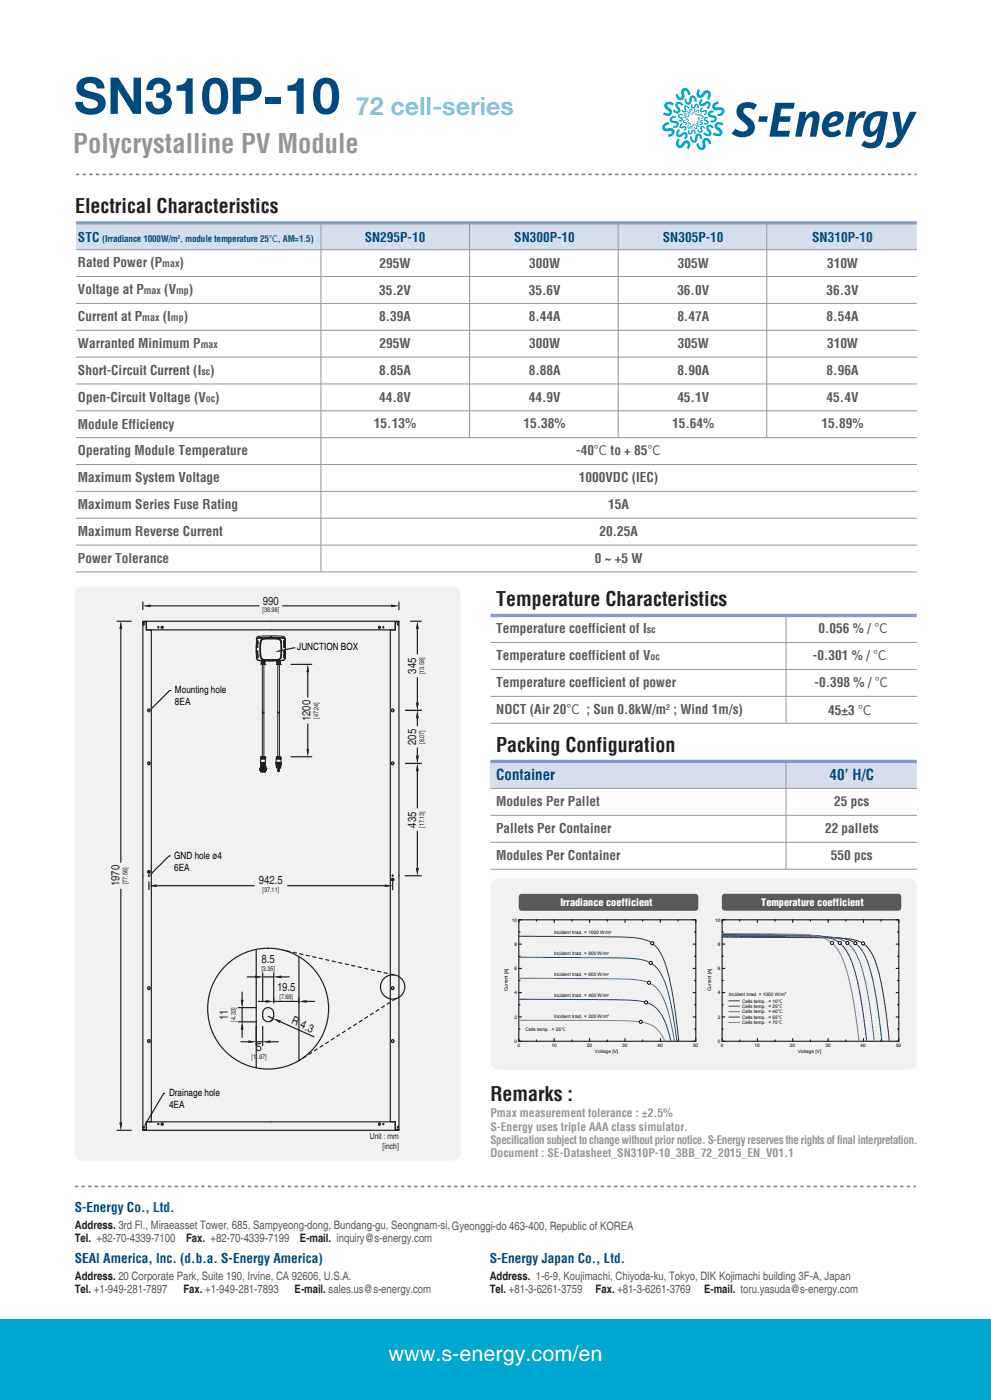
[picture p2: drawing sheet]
<svg xmlns="http://www.w3.org/2000/svg" width="210mm" height="297mm" viewBox="0 0 210 297" stroke-linecap="round" stroke-linejoin="round" font-family="sans-serif">
<path d="M0 280h210.1v17.1h-210.1z" fill="#00a8cf"/>
<path d="M104 161.6h90.4v5.7h-90.4z" fill="#d7deeb"/>
<path d="M104 130.6h90.4M104 161.6h90.4" fill="none" stroke="#829ec2" stroke-width=".71" stroke-linecap="butt"/>
<path d="M16.1 47.3h178.3v5.7h-178.3z" fill="#d7deeb"/>
<g fill="none" stroke="#939598" stroke-width=".21">
<path d="M16.1 53h178.3M16.1 58.7h178.3M68 47.3v74.1M99.6 47.3v45.6M131.1 47.3v45.6M162.6 47.3v45.6M16.1 75.8h178.3M16.1 70.1h178.3M16.1 64.4h178.3M16.1 98.6h178.3M16.1 92.9h178.3M16.1 87.2h178.3"/>
<path d="M16.1 81.5h178.3M16.1 115.7h178.3M16.1 110h178.3M16.1 104.3h178.3M16.1 121.4h178.3"/>
</g>
<path d="M16.1 47.3h178.3" fill="none" stroke="#829ec2" stroke-width=".71" stroke-linecap="butt"/>
<path d="M16.1 37h178.3" fill="none" stroke="#808285" stroke-width=".35" stroke-dasharray=".7 .7" stroke-linecap="butt"/>
<g fill="#004a80">
<path d="M156.8 22.2a3.3 3.3 0 0 1 3.7 .1l-.7 1-.5-.3a.98 .98 0 0 0-1.1-.1 .98 .98 0 0 0-.5 1l.9 .9a2.24 2.24 0 0 1 1.4 2 2.24 2.24 0 0 1-1.3 2.1 3.7 3.7 0 0 1-3.6-.6l.8-1 .3 .2a1.71 1.71 0 0 0 2.3-.1 1.03 1.03 0 0 0-.6-1.3l-.5-.3a2.24 2.24 0 0 1-.6-3.6z"/>
<path d="M164.4 21.8h4.1l-.2 1.3h-2.6l-.3 1.6h2.3l-.3 1.2h-2.2l-.4 1.8h2.7l-.2 1.3h-4.2z"/>
<path d="M169.5 23.7h1.4l-.2 1.2a2.02 2.02 0 0 1 2.6-1.1 2.03 2.03 0 0 1 .4 1.8l-.6 3.4h-1.4l.6-3.5-.2-.6a1.07 1.07 0 0 0-1.3 1l-.8 3.1h-1.4z"/>
<path d="M180.2 23.7h1.3l-.2 1.4a1.98 1.98 0 0 1 2.3-1.4l-.5 1.4-.2-.1a1.3 1.3 0 0 0-1.4 .9l-.6 1.6-.3 1.5h-1.4z"/>
<path d="M189.2 23.7h1.5l.5 3.8 1.7-3.8h1.5l-3 5.8a2.78 2.78 0 0 1-3.7 1.7l.5-1.1a1.53 1.53 0 0 0 2.1-1.1z"/>
<path d="M161 24.7h1.8l-.2 1.2h-1.8z"/>
<path d="M176.3 25l-.6 1.1a1.79 1.79 0 0 0 1.8-1v-.2a.78 .78 0 0 0-1.2 .1zM175.1 24.6a2.55 2.55 0 0 1 3.5-.5 1.61 1.61 0 0 1-.9 2.4l-2 .5a.95 .95 0 0 0 .5 1 .95 .95 0 0 0 1-.2l.6-.4 .6 1a2.87 2.87 0 0 1-3.6 .1 3.2 3.2 0 0 1 .3-3.9z"/>
<path d="M185.3 24.9a2.54 2.54 0 0 0-.6 3 .98 .98 0 0 0 1.2-.7l.5-1.3 .3-1.2-.6-.1zM183.9 24.6a4.3 4.3 0 0 1 4.4-.8l-1 5.1a2.74 2.74 0 0 1-4.1 2.3l-.6-.3 .6-1.1a1.56 1.56 0 0 0 1.8 .5 1.56 1.56 0 0 0 1-1.6l.2-.9a1.79 1.79 0 0 1-2.8 .8 3.5 3.5 0 0 1 .5-4z"/>
</g>
<g fill="#00a8cf">
<path d="M151.2 22.1l.6-.5h.5v.5l-.5 .1-.2 .3 .2 .3h.2a.99 .99 0 0 1 1.5 .4 .99 .99 0 0 1-.7 1.4l-.6 .1-.1-.5 .7-.2 .2-.4-.2-.3-.3 .1a.94 .94 0 0 1-1.2-.1 .94 .94 0 0 1-.1-1.2z"/>
<path d="M148.1 18.9l.4 .3-.2 .3a.42 .42 0 0 0 .1 .7l.4-.2a.96 .96 0 0 1 1.1-.8 .96 .96 0 0 1 .8 1.2l-.5 .8-.4-.3 .4-.6-.1-.5h-.4l-.2 .2a.95 .95 0 0 1-1.3 .7 .95 .95 0 0 1-.4-1.4z"/>
<path d="M143.2 20h.5l.1 .3a.42 .42 0 0 0 .6 .4l.1-.4a.96 .96 0 0 1 .2-1.4 .96 .96 0 0 1 1.4 .3l.3 .9h-.5l-.2-.6-.4-.3-.3 .3v.3a.95 .95 0 0 1-.4 1.4 .95 .95 0 0 1-1.3-.7z"/>
<path d="M141 21.9a1.34 1.34 0 0 1 1.9 .2l-.3 .3-.6-.3-.5 .1v.4l.2 .2a.95 .95 0 0 1 .7 1.3 .95 .95 0 0 1-1.4 .4l-.4-.3 .3-.4 .6 .3 .4-.2-.5-.6a.96 .96 0 0 1-.4-1.4z"/>
<path d="M140.6 26.5l.6-.5 .6-.1v.5l-.6 .2-.2 .4 .2 .3h.3a.95 .95 0 0 1 1.4 .4 .95 .95 0 0 1-.7 1.3l-.5 .1v-.5l.5-.2 .2-.3-.2-.3h-.2a.97 .97 0 0 1-1.3-.1 .97 .97 0 0 1-.1-1.2z"/>
<path d="M143.7 29.5l.1-.1 .4 .3-.4 .6 .1 .5h.4l.2-.2a.95 .95 0 0 1 1.3-.8 .95 .95 0 0 1 .4 1.5l-.3 .4-.3-.3 .2-.6v-.3l-.4-.1-.2 .2a.99 .99 0 0 1-1.3 .8 .99 .99 0 0 1-.5-1.5z"/>
<path d="M147.6 30.5l.5-.1 .2 .7 .4 .2 .3-.3v-.2a.95 .95 0 0 1 .4-1.5 .95 .95 0 0 1 1.3 .8l.1 .4-.5 .1-.2-.6-.3-.2-.3 .2v.3a.96 .96 0 0 1-.2 1.4 .96 .96 0 0 1-1.4-.3z"/>
<path d="M151.6 26.2a1.25 1.25 0 0 1 1.8 .1l-.3 .4-.6-.3-.3 .1-.1 .3 .2 .2a1 1 0 0 1 .8 1.4 1 1 0 0 1-1.5 .4l-.5-.3 .3-.4 .6 .3h.3l.3-.3-.1-.2-.5-.4a.92 .92 0 0 1-.4-1.3z"/>
<path d="M150.3 23.7l.6-.2h.4l-.1 .4h-.5l-.2 .2 .3 .3a.82 .82 0 0 1 1.2 .7 .82 .82 0 0 1-.9 .9h-.5l.1-.4 .5-.1 .3-.2-.1-.3h-.3a.77 .77 0 0 1-.9-.3 .77 .77 0 0 1 .1-1z"/>
<path d="M148.6 21.1l.2-.1 .2 .3-.3 .4v.3h.4a.82 .82 0 0 1 1.3-.4 .82 .82 0 0 1 0 1.3l-.3 .3-.3-.3 .4-.7-.1-.2h-.2a.92 .92 0 0 1-.8 .6 .92 .92 0 0 1-.9-.5l.1-.6z"/>
<path d="M145.2 21h.4v.5l.2 .2 .3-.3a.82 .82 0 0 1 .7-1.1 .82 .82 0 0 1 .9 .9v.4h-.4l-.1-.6-.2-.2-.3 .1v.2a.81 .81 0 0 1-.8 1.1 .81 .81 0 0 1-.8-1.1z"/>
<path d="M143.4 21.8a1.1 1.1 0 0 1 1.5 .4l-.4 .3-.4-.4h-.3l-.1 .3 .1 .2a.81 .81 0 0 1 .3 1.3 .81 .81 0 0 1-1.4-.2l-.1-.2 .4-.2 .4 .3h.3l.1-.3-.3-.3a.79 .79 0 0 1-.1-1.2z"/>
<path d="M142.2 24.9l.7-.3h.4v.4l-.6 .1-.2 .2 .1 .3h.2a.81 .81 0 0 1 1.1 .8 .81 .81 0 0 1-1 .7h-.2v-.4h.5l.3-.2-.4-.3a.8 .8 0 0 1-1-.3 .8 .8 0 0 1 .1-1z"/>
<path d="M143.8 27.5l.1-.1 .3 .3-.4 .4v.4l.3 .1 .2-.1a.81 .81 0 0 1 1.3-.3 .81 .81 0 0 1-.2 1.3l-.1 .1-.3-.3 .3-.4v-.3h-.4a.82 .82 0 0 1-1.3 .4 .82 .82 0 0 1 0-1.3z"/>
<path d="M146.3 28.9l.4 .1 .1 .5 .2 .3 .3-.1 .1-.3a.81 .81 0 0 1 .7-1.1 .81 .81 0 0 1 .8 1.1l-.1 .2-.4-.1v-.5l-.2-.2-.3 .3a.82 .82 0 0 1-.6 1.2 .82 .82 0 0 1-1-.9z"/>
<path d="M149.9 26.6a1.02 1.02 0 0 1 1.4 .4l-.3 .2-.4-.3h-.3v.5a.82 .82 0 0 1 .4 1.2 .82 .82 0 0 1-1.3 .1l-.3-.4 .4-.2 .4 .3 .4-.1-.5-.8a.71 .71 0 0 1 .1-.9z"/>
<path d="M149.2 25.1l.5-.3 .4 .1-.1 .3-.4-.1v.3a.55 .55 0 0 1 .7 .6 .55 .55 0 0 1-.8 .4l-.3-.1 .1-.2 .4 .1 .2-.2-.3-.3a.48 .48 0 0 1-.4-.6z"/>
<path d="M148.6 23.1l.4-.3v.3l-.3 .3 .2 .1a.55 .55 0 0 1 .9 0 .55 .55 0 0 1-.2 .8l-.3 .1-.1-.2 .4-.4-.2-.1a.54 .54 0 0 1-.7 .1 .54 .54 0 0 1-.1-.7z"/>
<path d="M146.6 22.1l.3 .2-.1 .4h.3a.56 .56 0 0 1 .7-.7 .56 .56 0 0 1 .3 .9l-.1 .1-.2-.1v-.5h-.2a.54 .54 0 0 1-.6 .6 .54 .54 0 0 1-.5-.6z"/>
<path d="M145.1 22.5a.65 .65 0 0 1 1 .5h-.2l-.4-.3-.2 .1a.54 .54 0 0 1 .1 .9 .54 .54 0 0 1-.8-.1l-.1-.3 .2-.1 .2 .3h.3l-.2-.8z"/>
<path d="M143.8 24.4l.4-.3 .5 .1-.1 .3h-.5v.2a.54 .54 0 0 1 .6 .5 .54 .54 0 0 1-.6 .6l-.3-.1 .2-.3 .3 .1 .2-.2-.3-.2a.5 .5 0 0 1-.4-.7z"/>
<path d="M144.2 26.4l.5-.3 .1 .3-.4 .4 .1 .1a.54 .54 0 0 1 .9-.1 .54 .54 0 0 1-.1 .9l-.3 .1-.1-.3 .3-.1v-.3l-.3 .1a.48 .48 0 0 1-.6 0 .48 .48 0 0 1-.2-.5z"/>
<path d="M146 27.5l.2 .2v.5h.2a.54 .54 0 0 1 .5-.7 .54 .54 0 0 1 .6 .7l-.1 .2-.3-.1 .1-.5-.3 .1a.55 .55 0 0 1-.6 .7 .55 .55 0 0 1-.4-.8z"/>
<path d="M148.6 26.8a.61 .61 0 0 1 .9 .4l-.3 .1-.3-.3-.1 .2a.56 .56 0 0 1-.1 .9 .56 .56 0 0 1-.8-.4v-.1l.2-.1 .2 .3h.3l-.1-.6z"/>
<path d="M148.5 25.5h.3l.3 .1-.5 .1 .4 .6a.41 .41 0 0 1-.4 .3 .41 .41 0 0 1-.3-.2l.1-.2 .2 .2 .2-.1-.4-.5z"/>
<path d="M148.3 24.2l.4-.2v.2l-.2 .1 .1 .2a.38 .38 0 0 1 .6 .1 .38 .38 0 0 1-.4 .5l-.1 .1v-.2l.3-.3h-.6z"/>
<path d="M147.3 23.2l.1 .4 .3-.2a.31 .31 0 0 1 .5 .1l-.1 .5-.2-.1 .2-.4h-.2a.36 .36 0 0 1-.5 .3 .36 .36 0 0 1-.2-.5z"/>
<path d="M145.7 23.5l.4 .3v-.4a.31 .31 0 0 1 .5-.3l.2 .5h-.1l-.3-.3v.6a.31 .31 0 0 1-.6 0z"/>
<path d="M145 24.1l.4-.1 .3 .2-.1 .1h-.4l.3 .4a.31 .31 0 0 1-.4 .4l-.2-.1 .4-.2-.3-.4z"/>
<path d="M145 25.5l.3-.1v.2l-.3 .3h.6a.31 .31 0 0 1 0 .6l-.3 .1 .2-.5h-.4a.31 .31 0 0 1-.3-.4z"/>
<path d="M145.9 26.6l.1 .1-.1 .2 .1 .2 .4-.4a.31 .31 0 0 1 .4 .4l-.1 .3-.2-.1 .1-.3h-.1a.38 .38 0 0 1-.6 .3 .38 .38 0 0 1-.1-.6z"/>
<path d="M147.1 27l.2-.1 .2 .4 .1-.2a.36 .36 0 0 1 .2-.5 .36 .36 0 0 1 .5 .3l-.2 .1-.2-.3-.1 .2a.38 .38 0 0 1-.1 .6 .38 .38 0 0 1-.6-.4z"/>
<path d="M147.8 25.8h.3l.2 .1h-.4l.2 .3-.2 .2-.3-.2 .3 .1z"/>
<path d="M148 24.9l.3-.1-.2 .2 .3 .1 .1 .3-.4 .1 .3-.2-.4-.1z"/>
<path d="M147.5 24l.2 .1-.1 .2 .4-.1 .1 .1-.1 .3h-.1l.1-.3-.5 .2z"/>
<path d="M146.5 23.9l.2 .3 .1-.3 .3-.1 .1 .4-.2-.3-.1 .3-.3 .1z"/>
<path d="M145.9 24.2h.3l.2 .1h-.4l.2 .3-.2 .2-.3-.1h.3z"/>
<path d="M145.5 25.1l.4-.1-.3 .3 .3 .1 .1 .2-.4 .2 .3-.3-.3-.1z"/>
<path d="M146 25.9l.1 .1-.1 .2 .4-.1v.4h-.1l.1-.3-.3 .2-.3-.2z"/>
<path d="M146.7 26.4l.3 .2 .1-.3h.3l.1 .3-.3-.2-.1 .3-.2 .1z"/>
</g>
<path d="M15.9 251.8h178.3" fill="none" stroke="#808285" stroke-width=".35" stroke-dasharray=".7 .7" stroke-linecap="butt"/>
<path d="M104 136.3h90.4M166.6 130.6v22.9M104 142.1h90.4M104 147.8h90.4M104 153.5h90.4M104 167.3h90.4M104 173h90.4M104 178.7h90.4M166.6 161.6v22.9M104 184.5h90.4" fill="none" stroke="#939598" stroke-width=".21"/>
<path d="M104.7 186.7l.9-.3h87.2a1.58 1.58 0 0 1 1.6 1.6v37.4a1.58 1.58 0 0 1-1.6 1.6h-87.2a1.58 1.58 0 0 1-1.6-1.6v-37.4l.1-.5z" fill="#f1f1f2"/>
<g fill="#58595b">
<path d="M110.2 189.9l.4-.2h36.8a.61 .61 0 0 1 .6 .6v2.4a.61 .61 0 0 1-.6 .6h-36.8a.61 .61 0 0 1-.6-.6v-2.4z"/>
<path d="M153.2 189.9l.5-.2h36.8a.63 .63 0 0 1 .6 .6v2.3a.63 .63 0 0 1-.6 .7h-36.8a.63 .63 0 0 1-.6-.7v-2.3z"/>
</g>
<g fill="none" stroke="#010101" stroke-width=".21">
<path d="M153.1 195.2h37.5v25.8h-37.5zM153.1 197.8h.3M153.7 195.2h-.6v.6M156.8 195.2v.3M160.6 195.2v.6M164.3 195.2v.3M168.1 195.2v.6M171.8 195.2v.3M175.6 195.2v.6M179.3 195.2v.3M183.1 195.2v.6M186.8 195.2v.3"/>
<path d="M190 195.2h.6v.6M190.3 197.8h.3M153.1 218.4h.3M153.1 215.8h.6M153.1 213.2h.3M153.1 210.7h.6M153.1 208.1h.3M153.1 205.5h.6M153.1 202.9h.3M153.1 200.4h.6M190 215.8h.6M190 210.7h.6"/>
<path d="M190 205.5h.6M190 200.4h.6M190.3 218.4h.3M190.3 213.2h.3M190.3 208.1h.3M190.3 202.9h.3M153.1 220.4v.6h.6M156.8 220.7v.3M160.6 220.4v.6M164.3 220.7v.3M168.1 220.4v.6M171.8 220.7v.3"/>
<path d="M175.6 220.4v.6M179.3 220.7v.3M183.1 220.4v.6M186.8 220.7v.3M190.6 220.4v.6h-.6"/>
</g>
<path d="M153.1 198.9l16.9 .1a92.8 92.8 0 0 1 11 .4 5.9 5.9 0 0 1 4.5 4.4 69.3 69.3 0 0 1 2.7 14.3l.4 2.9" fill="none" stroke="#801518" stroke-width=".21"/>
<circle cx="183" cy="200.2" r=".33" fill="#fff"/>
<circle cx="183" cy="200.2" r=".33" fill="none" stroke="#010101" stroke-width=".21"/>
<path d="M154.5 212.4h2.3" fill="none" stroke="#801518" stroke-width=".21"/>
<path d="M153.1 198.7l16.9 .1a61.5 61.5 0 0 1 9.5 .5 7 7 0 0 1 4.6 5.2 88.2 88.2 0 0 1 2.9 16.5" fill="none" stroke="#0f8141" stroke-width=".21"/>
<circle cx="181.3" cy="200.2" r=".33" fill="#fff"/>
<circle cx="181.3" cy="200.2" r=".33" fill="none" stroke="#010101" stroke-width=".21"/>
<path d="M154.5 213.5h2.3" fill="none" stroke="#0f8141" stroke-width=".21"/>
<path d="M153.1 198.5l17.7 .1a29.6 29.6 0 0 1 7.1 .6 7.5 7.5 0 0 1 4.5 5.2 88.5 88.5 0 0 1 3 16.6" fill="none" stroke="#6b53a3" stroke-width=".21"/>
<circle cx="179.6" cy="200.1" r=".33" fill="#fff"/>
<circle cx="179.6" cy="200.1" r=".33" fill="none" stroke="#010101" stroke-width=".21"/>
<path d="M154.5 214.7h2.3" fill="none" stroke="#6b53a3" stroke-width=".21"/>
<path d="M153.1 198.3l20 .3M173.1 198.6a7.2 7.2 0 0 1 6.7 3.7 42 42 0 0 1 3.1 12.2l.8 6.5" fill="none" stroke="#2c2e72" stroke-width=".21"/>
<circle cx="178.1" cy="200.1" r=".33" fill="#fff"/>
<circle cx="178.1" cy="200.1" r=".33" fill="none" stroke="#010101" stroke-width=".21"/>
<path d="M154.5 215.8h2.3" fill="none" stroke="#2c2e72" stroke-width=".21"/>
<path d="M153.1 198.1l17.1 .2a10 10 0 0 1 6.2 1.8 15 15 0 0 1 3.5 7.2 105.7 105.7 0 0 1 2.2 13.7" fill="none" stroke="#808285" stroke-width=".21"/>
<circle cx="176.4" cy="200.1" r=".33" fill="#fff"/>
<g fill="none" stroke="#010101" stroke-width=".21">
<path d="M110 197.8h.3M110 195.2h37.5v25.8h-37.5zM110.6 195.2h-.6v.6M113.7 195.2v.3M117.5 195.2v.6M121.3 195.2v.3M125 195.2v.6M128.7 195.2v.3M132.5 195.2v.6M136.3 195.2v.3M140 195.2v.6M143.8 195.2v.3"/>
<path d="M147 195.2h.5v.6M147.2 197.8h.3M110 218.4h.3M110 215.8h.6M110 213.2h.3M110 210.7h.6M110 208.1h.3M110 205.5h.6M110 202.9h.3M110 200.4h.6M147 215.8h.5M147 210.7h.5"/>
<path d="M147 205.5h.5M147 200.4h.5M147.2 218.4h.3M147.2 213.2h.3M147.2 208.1h.3M147.2 202.9h.3M110 220.4v.6h.6M113.7 220.7v.3M117.5 220.4v.6M121.3 220.7v.3M125 220.4v.6M128.7 220.7v.3"/>
<path d="M132.5 220.4v.6M136.3 220.7v.3M140 220.4v.6M143.8 220.7v.3M147.5 220.4v.6h-.5"/>
<circle cx="176.4" cy="200.1" r=".33"/>
</g>
<path d="M154.5 217h2.3" fill="none" stroke="#808285" stroke-width=".21"/>
<path d="M110 198.7l18.9 .1a37 37 0 0 1 7.5 .5 7 7 0 0 1 4.6 5.2 88 88 0 0 1 2.9 16.5" fill="none" stroke="#801518" stroke-width=".21"/>
<circle cx="138.3" cy="200.2" r=".33" fill="#fff"/>
<circle cx="138.3" cy="200.2" r=".33" fill="none" stroke="#010101" stroke-width=".21"/>
<path d="M110 203.1l19.6 .2a29.8 29.8 0 0 1 7.5 .6 7.4 7.4 0 0 1 4 5.1 70 70 0 0 1 2.4 12" fill="none" stroke="#0f8141" stroke-width=".21"/>
<circle cx="138" cy="204.4" r=".33" fill="#fff"/>
<circle cx="138" cy="204.4" r=".33" fill="none" stroke="#010101" stroke-width=".21"/>
<path d="M110 207.6l19.3 .1a35.2 35.2 0 0 1 7.4 .5 6.6 6.6 0 0 1 4.3 4.6l1.1 3.4 .9 4.8" fill="none" stroke="#6b53a3" stroke-width=".21"/>
<circle cx="137.6" cy="208.6" r=".33" fill="#fff"/>
<circle cx="137.6" cy="208.6" r=".33" fill="none" stroke="#010101" stroke-width=".21"/>
<path d="M110 212.1h11.7a162.2 162.2 0 0 1 14.4 .4 6.6 6.6 0 0 1 5 4.8l1.1 3.7" fill="none" stroke="#2c2e72" stroke-width=".21"/>
<circle cx="137" cy="212.7" r=".33" fill="#fff"/>
<circle cx="137" cy="212.7" r=".33" fill="none" stroke="#010101" stroke-width=".21"/>
<path d="M110 216.5l20.7 .1a18.4 18.4 0 0 1 7.5 1 6.9 6.9 0 0 1 2.8 3.4" fill="none" stroke="#808285" stroke-width=".21"/>
<circle cx="135.9" cy="216.9" r=".33" fill="#fff"/>
<circle cx="135.9" cy="216.9" r=".33" fill="none" stroke="#010101" stroke-width=".21"/>
<path d="M16.4 124.9l.7-.4 .5-.1h78.3a1.73 1.73 0 0 1 1.8 1.8v118.4a1.74 1.74 0 0 1-1.8 1.7h-78.3a1.74 1.74 0 0 1-1.8-1.7v-118.4l.1-.5z" fill="#f1f1f2"/>
<g fill="none" stroke="#231f20" stroke-width=".25">
<path d="M30.3 131.9h.7v1.8h1.1v104.3h-1.1v1.8h-.7zM30.3 127.8v1.6M30.4 132.4h.1M30.5 132.4l-.1-.1v.3h.2v-.2M31.9 128.6h23M34.2 133.2h.2v.1M34.3 133.1h.2M34.3 133h.2M34.4 133.2h.2M59.9 128.6h23M80.3 133.2h.1M80.3 133.1h.3"/>
<path d="M80.4 133h.1M80.6 133.2h-.2v.1M83.8 131.9h.8v107.9h-.8v-1.8h-1v-104.3h1zM84 131.9l.6-.1h-54.3l.7 .1v1.8h52.8v-1.8h.8M84.3 132.4h.2M84.3 132.3h.1l.1 .3h-.2zM84.6 127.8v1.6M31.3 150.8l.3 .3 .2-.3M31.3 150.8l.1-.3h.2h.1l.1 .3M55.6 151.1l.3 .1M55.6 151.2l.3 .1M58.9 151.1l.3 .1"/>
<path d="M58.9 151.2l.3 .1M83 150.8l.2 .3 .3-.3M83 150.7l.2-.2h.2l.1 .3M83 150.7v.1M31.3 162.1l.3 .2 .2-.2M31.3 162.1l.1-.3 .2-.1 .1 .1 .1 .3M83 162.1l.2 .2 .3-.2M83 161.9l.2-.2 .2 .1 .1 .3M83 161.9v.2M31.4 184.9v.2M31.5 184.9v.3M31.6 184.8v.2h.2"/>
<path d="M31.6 185v.2M83.1 186.7h.2v.2M83.3 186.5v.2M83.3 186.5v.3M83.4 186.6v.2M83 209.6l.2-.2a.33 .33 0 0 1 .3 .3 .33 .33 0 0 1-.3 .3l-.2-.2M83 209.6v.2M30.4 239.3h.1M30.5 239.3l-.1 .1v-.3h.2v.2M34.3 238.6h.2M34.3 238.7h.2M34.4 238.6h.2"/>
<path d="M34.4 238.4v.2h-.2M80.3 238.6h.1M80.3 238.6h.3M80.4 238.7h.1M80.4 238.4v.2h.2M83 220.9l.2-.3a.33 .33 0 0 1 .3 .3 .33 .33 0 0 1-.3 .4l-.2-.3M83 220.9v.1M84.3 239.3h.2M84.3 239.1h.2l-.1 .3zM84.6 239.8h-.8v-1.7h-52.8v1.7l-.7 .1h54.3l-.6-.1"/>
<circle cx="33.6" cy="133.1" r=".11"/>
<circle cx="34.4" cy="133.1" r=".22"/>
<circle cx="80.4" cy="133.1" r=".22"/>
<circle cx="81.3" cy="133.1" r=".11"/>
<circle cx="31.6" cy="185" r=".27"/>
<circle cx="31.6" cy="185.8" r=".11"/>
<circle cx="83.2" cy="186.7" r=".27"/>
<circle cx="83.2" cy="185.8" r=".11"/>
<circle cx="31.5" cy="209.7" r=".28"/>
<circle cx="31.5" cy="220.9" r=".28"/>
<circle cx="33.6" cy="238.6" r=".11"/>
<circle cx="34.4" cy="238.6" r=".22"/>
<circle cx="80.4" cy="238.6" r=".22"/>
<circle cx="81.3" cy="238.6" r=".11"/>
</g>
<g fill="none" stroke="#231f20" stroke-width=".21">
<path d="M54.3 138.3v.2M54.3 137.1v.1M54.4 135.9h.1M54.4 135.9v3.8M54.4 135.8v.1M54.4 139.7l.1 .3 .4 .2h5.1M54.4 139.7h.1M54.5 138.1h.2v.8h-.2zM54.5 136.7h.2v.7h-.2zM54.5 139h.2v.6h-.2zM54.5 138.2h.1v.6zM54.5 137.2v.1z"/>
<path d="M54.5 136h.2v.6h-.2zM54.5 136h.1l.1 .6v-.6M54.5 138.2v.2zM54.5 136v.6h.2M54.5 136.8l.1 .6-.1-.1zM54.6 136.8v.5zM54.6 138.2v.5v-.5M54.6 137.2v.1zM54.6 136v.6M54.6 139v.5M54.6 138.2v.2zM54.6 139l.1 .5-.2 .1"/>
<path d="M54.6 136.7h.1M54.6 138.9h.1M54.7 139v.6M54.7 139h-.2v.5M54.7 139h.1M54.9 135.4h-.1M54.9 135.4h.1M54.9 135.4l-.4 .1-.1 .4M54.9 135.4h5.1M54.9 135.4l-.3 .2-.2 .3v1.9v1.9l.2 .3 .3 .1M55.2 136.4h.1M55.2 139.2a.86 .86 0 0 0 .8 .9"/>
<path d="M55.2 136.4v2.8M55.2 139.2h.1M55.2 139.2l.2 .6M55.3 136.4h.1M55.3 139.2h.1M55.3 136.4v2.8l.2 .5M55.4 135.8h.1M55.4 139.8h.1M55.4 135.8l.6-.3a.86 .86 0 0 0-.8 .9M55.4 135.8l-.2 .6M55.4 139.8l.6 .3M55.4 135.8v.1"/>
<path d="M55.4 139.7h.1M55.5 135.8l-.2 .6M56 135.5h.1M56 135.6h.1M56 140h.1M56 135.6h2.9M56 135.6l-.5 .2M56 135.5l1.4-.1zM57.3 135.3h.1M57.3 135.3h.2M57.3 135.1l.1 .2M57.4 135.4l1.5 .1h-1.5"/>
<path d="M57.5 135.2l2.5 .1 .5 .4M57.5 135.1v.2M57.5 135.3h.1M58.8 135.6h.1M58.8 140h.1M58.8 135.5h.1M58.9 135.6a.77 .77 0 0 1 .7 .8M58.9 135.5a.82 .82 0 0 1 .8 .9 .92 .92 0 0 0-.8-.9zM58.9 135.6l.5 .2M59.4 139.7h.1M59.4 139.7l-.5 .3h-1.5h-1.4l-.5-.3M59.4 135.8l.2 .6"/>
<path d="M59.4 135.8v.1M59.4 139.8h.1M59.4 135.8h.1M59.6 139.2h.1M59.6 139.2l-.2 .5M59.6 139.2a.77 .77 0 0 1-.7 .8h-2.9l-.5-.3M59.6 136.4v2.8M59.6 136.4h.1M59.7 139.2h.1M59.7 139.2a.92 .92 0 0 1-.8 .9h-1.5M59.7 139.2a.82 .82 0 0 1-.8 .9h-1.5M59.7 136.4h.1"/>
<path d="M59.7 136.4v2.8zM60 135.4h.1M60 135.4l.3 .2 .1 .3M60 135.4l.3 .1 .2 .4M60 135h-5.2l-.4 .2v.5l.5-.4 2.5-.1-.1-.1h.2v.1M60 135l.4 .2 .1 .5M60.1 135.4h.1M60.2 136h.2v.6h-.2zM60.2 139h.2v.6h-.2zM60.2 139.6h.2M60.2 136h.1M60.2 139h.1"/>
<path d="M60.2 138.9h.1M60.2 139v.5M60.2 136.7h.1M60.2 136.7h.2v.7h-.2zM60.2 138.1h.2v.8h-.2zM60.2 139h.2l-.1 .5M60.2 136v.6M60.2 138.2h.2l-.1 .6zM60.3 136v.6M60.3 139v.5M60.3 138.2v.2zM60.3 137.2v.1z"/>
<path d="M60.3 136.8v.6zM60.3 138.2v.5zM60.3 136.8v.5zM60.3 136l.1 .6h-.2M60.3 137.3v-.1v.1M60.4 136h-.2v.6M60.4 139.7h.1M60.4 135.9v3.8M60.4 139.7l-.1 .3-.3 .1M60.5 135.9h-.1M60.5 135.8v.1M60.5 135.9v3.8"/>
<path d="M60.5 139.7l-.2 .3-.3 .2M60.5 136.8h.1M60.5 138.7v.1M60.5 136.8v.1M60.5 136.9v.6M60.5 138.1v.6M60.5 138.7h.1M54.8 140.2h.1M54.9 140.1v.1M54.9 140.1h5.1M55.4 140.2h.1M55.4 141h.1"/>
<path d="M55.4 140.3v.7M55.4 141h.2M55.4 140.3h.1M55.4 140.3h.2M55.4 140.3l.1 .7M55.5 140.2v.8l.1-.7M55.6 141v10.1M55.6 151.2v9.4M55.6 140.3h.3v.7h.1v-.7M55.6 141h.3zM55.7 140.2l-.1 .1M55.7 140.6l.2 .1z"/>
<path d="M55.9 140.3h.1M55.9 141h.3M55.9 151.3v9.5M56 140.1h.1M56 140.1h1.4M56 140.3h.2M56.1 140.2l-.1 .1M56.2 140.3v.7h-.2l-.1 10.2M56.2 141h-.1M56.2 140.3h.1M56.2 141h.1M56.2 140.3v.7"/>
<path d="M56.2 140.2l-.1 .1M56.2 140.2v.1M58.6 140.2l.1 .1M58.7 140.2v.8M58.7 141h.1M58.7 140.3v.7M58.7 140.3h.2M58.8 140.2v.8M58.8 141h.1M58.8 140.1h.1M58.9 141v10.1M58.9 151.2v9.6"/>
<path d="M58.9 140.3h.1M58.9 141h.3h-.3M58.9 140.3h.3v.7M58.9 140.3v.7M59 140.6h.2l-.1 .1h-.1M59.2 140.2l.1 .1M59.2 141v10.2M59.2 151.3v9.5M59.3 141h.1M59.3 140.3h.1M59.3 140.3v.7M59.4 140.2l-.1 .1"/>
<path d="M59.4 141h.1M59.4 140.3v.7M59.5 140.2h-.1M60 140.1v.1M60.1 140.2h-.1M60.1 140.2h.1M55.1 163.4l.1 .2M55.1 163.4l.2 .3M55.1 163.1v.3M55.1 163.1h.1M55.1 163.4h.1M55.2 163.2v.3"/>
<path d="M55.2 163.2l.1 .3M55.2 163.2h.1M55.2 163.1h.1M55.2 162.9l-.1 .2M55.2 163.6v.2h.4h-.1v-.2h.1M55.2 162.9v-1.1l.1 1.1M55.2 162.6h.1M55.2 161.8h1.1M55.2 161.1v1.8M55.2 161l1.1 .1zM55.3 162.8l-.2 .3M55.3 163l-.1 .1"/>
<path d="M55.3 160.9l-.1 .1M55.3 161.8v.8M55.3 162.8h.1M55.3 160.9h.9M55.3 163.2h.1v.2M55.3 162.9v.3v-1.4h.9v1.4l.1-1.4v1.1M55.3 163.1l-.1 .1M55.3 162.9l-.1 .2 .1 .5M55.3 163.5h.1M55.3 162.8v.1M55.3 162.6v.2M55.3 163v.1"/>
<path d="M55.3 163l-.1 .2M55.3 160.8v.1M55.3 160.6v.3M55.3 160.6h.1M55.3 160.8h.1M55.3 163.1h.1M55.3 163.5l-.1 .1M55.3 160.6h.9zM55.3 160.6v.2h.2v-.2M55.3 161.8l.2 .2M55.3 163.2l.1 .2M55.3 162.5h.2l-.1 .6z"/>
<path d="M55.3 162.5l.1 .6M55.4 162v.3M55.4 163.1h.1M55.4 162v.4zM55.4 162.3v.1M55.4 162h.1M55.4 162.4h.1M55.4 162.4v.7M55.4 162l.1 .1M55.4 162.4l.1 .1M55.4 162.4v.1M55.4 162v.4"/>
<path d="M55.4 162.5h.1M55.4 162.3h.1M55.4 160.6h.8h-.7M55.4 163.4h.1M55.4 163.5l-.1 .3M55.4 162.1h.1M55.4 162.5v.6M55.5 162.3l-.1 .1M55.5 162.1l-.1 .2M55.5 160.9h-.2M55.5 162h.1M55.5 163.1h.1"/>
<path d="M55.5 162.5l-.1 .6M55.5 162.1l-.1 .3M55.5 163.6v.2zM55.5 163.1h-.1M55.5 162v.1M55.5 160.9h.7M55.5 160.8v.1M55.5 162h.5l.2-.2v1.4l.1-1.4v1.1M55.5 161.9l.2 .1zM55.5 162h.5M55.5 162.1h.1M55.6 162.5h.1"/>
<path d="M55.6 162.2h.1M55.6 162.8h.1M55.6 163.4h.1M55.6 162.6h.1M55.6 163h.1M55.5 162.3h.1M55.5 162.9h.1M55.5 163.4h.1M55.5 162.5h.1M55.5 162.4h.1M55.5 163.1l.1 .1zM55.5 162.2l.1 .1"/>
<path d="M55.5 162.6l.1 .1zM55.5 160.6v.2M55.5 162.2h.1M55.5 160.8h.1M55.5 161.9h.1M55.5 163.3h.1M55.5 163h.1M55.6 161.9h.1M55.6 160.8h.3M55.6 160.6v.2M55.6 162.2v.1M55.6 160.6h.3z"/>
<path d="M55.6 162.1v1.5h-.1l.1 .2h.4l-.1-.2v-1.5M55.7 163.5l.2 .1-.2 .1zM55.7 162.8l.1 .1zM55.7 162.9l.1 .1zM55.7 163l.1 .1zM55.8 163h.1M55.7 162.6l.2 .3-.2 .3v-.6v.6l.2-.3zM55.7 162.9l.1 .1M55.9 162h.1M55.9 161.9h.1M55.9 161.9l-.1 .1h.2h-.2zM55.9 162.6h.1"/>
<path d="M56 163.2h.1M56 163h.1M56 162.5h.1M56 163.1h.1M56 162.7h.1M56 162.6h.1M56 162.9h.1M55.9 162.8h.1M55.9 162.9h.1M55.9 163h.1M55.9 163.1h.1M55.9 162.8v.1"/>
<path d="M55.9 160.8h.1M56 160.8v.1M56 160.6v.2M56 163.6h.1M56 163.8h.1M56 162.1h-.4M56 162v.4l.2-.4M56 162h.1M56 162v.1M56 162.3v.1M56 162.1v.2M56 163.6v.2"/>
<path d="M56 162.1h.1M56 162.5l.1 .6M56 162.3l.1 .1M56 162.4v.1M56 162.4l.1 .7zM56 162.3h.1M56 163.2h.3h-.3v.2M56 163.4l.2 .1v.3M56 162h.2M56 162.4h.1M56 162.5v.6M56 162.4l.2 .1"/>
<path d="M56.1 162h-.1M56.1 162l.1 .3M56.1 162h.1M56.1 162v.3M56.1 162.5v.6M56.1 162.4l.1 .1M56.2 163.1h-.1M56.2 162.3l-.1 .1M56.2 162.5l-.1 .6M56.2 161.8l-.2 .2h-.5M56.2 160.8h.1M56.2 160.6v.2h-.2"/>
<path d="M56.2 160.6v.3zM56.2 160.8v.1M56.2 162.8l.2 .3M56.2 162.6v.2M56.2 163.1v-.1l.1 .1M56.2 163.1v.1M56.2 160.9l.1 2M56.2 163l.1 .1M56.2 163.2h.1M56.2 162.8l.2 .6-.2 .2M56.2 162.8h.1M56.2 163v.1"/>
<path d="M56.2 161.8l.1 .8M56.2 162.9l.2 .2M56.3 163.5v.3h-.4h.1v-.2h-.1M56.3 163.2l-.1 .3M56.3 163.5h.1M56.3 163.1l-.1 .1M56.3 163.1h.1M56.4 163.1v.3M56.4 163.4h.1M56.4 163.4l-.2 .3M56.4 163.4l-.2 .2M56.4 163.1h.1"/>
<path d="M58.5 161.8l.1 .6zM58.5 161.8h1.1zM58.6 161l1 .1zM58.6 162.9h.1M58.6 160.9v.1M58.6 161.8v.6M58.6 160.9h.9M58.6 160.8v.1M58.6 160.6v.3M58.6 160.6h.9zM58.6 160.6v.2h.2v-.2M58.6 160.8h.1"/>
<path d="M58.6 160.6h.1M58.6 161.8l.2 .2M58.7 162.4h.1M58.7 162l.1 .1v.3zM58.7 162v.4M58.7 162h.1M58.7 162l.1 .4M58.7 162l.1 .1M58.7 162.4v.6l-.1-.1M58.8 162.1v.3M58.8 162v.1M58.8 162.4v.1"/>
<path d="M58.8 162.4h.1M58.8 160.9h-.2M58.8 162h.5l.2-.2v.6M58.8 162h.5M58.8 162.1h.5M58.8 162.1h.1M58.8 160.9h.7M58.8 162.5v.1M58.8 162.6h.5M58.8 161.9l.2 .1zM58.8 162.7h.5M58.8 162.5h.1"/>
<path d="M58.8 162.6h.1M58.9 160.8l-.1 .1M58.9 163.6l.2 .1zM58.9 162.5h.1M58.9 162.6h.1M58.9 161.9h.1M58.9 162.7v.9M58.9 160.8h.3M58.9 162.7h.1M58.9 162.1v.3h-.3v.5M59 162.4h.1M59 162.4v.1"/>
<path d="M59 162.5h.1M59 162.7l.1 .9zM59.1 163.6h.1l-.1 .1M59.1 162.7v.9M59.1 162.4h.1M59.2 162.7h.1M59.2 161.9v.1M59.2 162.1v.3h.3v.6l-.1-.6M59.2 161.9h.1l-.2 .1h.2h-.2zM59.2 160.6h.1M59.2 160.6h-.3h.3M59.2 162.6h.1"/>
<path d="M59.2 162.7v.9M59.2 160.8h.1M59.3 162.5h-.1M59.3 162.6h.1M59.3 162.5h.1M59.3 162.5v.1M59.3 160.6v.2M59.3 160.8v.1M59.3 162.7h-.5M59.3 162.5h-.5M59.3 162.7h.1M59.3 162.4v.1"/>
<path d="M59.3 162h.1M59.3 162v.1M59.3 162.1h.1M59.3 162.1v.3M59.3 162.4h.1M59.3 162.1l.1 .3M59.3 162h.2l-.1 .4zM59.4 162h.1M59.4 162v.4M59.4 162l.1 .4M59.4 162.4h.1M59.5 160.8v.1"/>
<path d="M59.5 160.6v.2h-.2M59.5 160.8h.1M59.5 160.6v.2M59.5 161.8l.1 .6zM59.5 160.9l.1 .1M59.6 161.1v1.3l-.1-.6h-.9l-.1 .6v-1.3"/>
<circle cx="55.8" cy="162.7" r=".08"/>
<circle cx="59.1" cy="162.3" r=".1"/>
</g>
<path d="M30.3 128.6l1.6-.3v.5z" fill="#58595b"/>
<path d="M30.3 128.6l1.6-.3v.5z" fill="#231f20"/>
<path d="M82.9 128.3l1.7 .3-1.7 .2z" fill="#58595b"/>
<path d="M82.9 128.3l1.7 .3-1.7 .2z" fill="#231f20"/>
<path d="M31.6 187.2v1.6M33.2 188h20.7M61 188h20.6M83.2 187.2v1.6" fill="none" stroke="#231f20" stroke-width=".25"/>
<path d="M31.6 188l1.6-.3v.5z" fill="#58595b"/>
<path d="M31.6 188l1.6-.3v.5z" fill="#231f20"/>
<path d="M81.6 187.7l1.6 .3-1.6 .2z" fill="#58595b"/>
<path d="M81.6 187.7l1.6 .3-1.6 .2z" fill="#231f20"/>
<path d="M24.8 131.8h3M25.6 133.5v49.5M25.6 188.7v49.5M24.8 239.9h3" fill="none" stroke="#231f20" stroke-width=".25"/>
<path d="M25.6 131.8l.3 1.7h-.6z" fill="#58595b"/>
<path d="M25.6 131.8l.3 1.7h-.6z" fill="#231f20"/>
<path d="M25.3 238.2h.6l-.3 1.7z" fill="#58595b"/>
<path d="M25.3 238.2h.6l-.3 1.7z" fill="#231f20"/>
<path d="M87 131.8h2.3M88.5 133.5v5.3M88.5 143.8v5.3" fill="none" stroke="#231f20" stroke-width=".25"/>
<path d="M86 150.8h3.3" fill="none" stroke="#58595b" stroke-width=".25"/>
<path d="M88.5 131.8l.3 1.7h-.6z" fill="#58595b"/>
<path d="M88.5 131.8l.3 1.7h-.6z" fill="#231f20"/>
<path d="M88.2 149.1h.6l-.3 1.7z" fill="#58595b"/>
<path d="M88.2 149.1h.6l-.3 1.7z" fill="#231f20"/>
<path d="M86 150.8h3.3M88.5 152.4v1.6M88.5 158.7v1.7" fill="none" stroke="#231f20" stroke-width=".25"/>
<path d="M86 162h3.3" fill="none" stroke="#58595b" stroke-width=".25"/>
<path d="M88.5 150.8l.3 1.6h-.6z" fill="#58595b"/>
<path d="M88.5 150.8l.3 1.6h-.6z" fill="#231f20"/>
<path d="M88.2 160.4h.6l-.3 1.6z" fill="#58595b"/>
<path d="M88.2 160.4h.6l-.3 1.6z" fill="#231f20"/>
<path d="M86 162h3.3M88.5 163.6v7.9M88.5 176.4v7.8M85.8 185.9h3.5" fill="none" stroke="#231f20" stroke-width=".25"/>
<path d="M88.2 184.2h.6l-.3 1.7z" fill="#58595b"/>
<path d="M88.2 184.2h.6l-.3 1.7z" fill="#231f20"/>
<path d="M88.5 162l.3 1.6h-.6z" fill="#58595b"/>
<path d="M88.5 162l.3 1.6h-.6z" fill="#231f20"/>
<path d="M61.7 141h4.4M65.3 142.6v5.4M65.3 153.6v5.3M61.7 160.6h4.4" fill="none" stroke="#231f20" stroke-width=".25"/>
<path d="M65.3 141l.2 1.6h-.5z" fill="#58595b"/>
<path d="M65.3 141l.2 1.6h-.5z" fill="#231f20"/>
<path d="M65 158.9h.5l-.2 1.7z" fill="#58595b"/>
<path d="M65 158.9h.5l-.2 1.7z" fill="#231f20"/>
<path d="M32.3 150l.2 .2-.7 .5z" fill="#58595b"/>
<path d="M32.3 150l.2 .2-.7 .5z" fill="#231f20"/>
<path d="M36.2 146.5h-.2l-3.6 3.6" fill="none" stroke="#231f20" stroke-width=".25"/>
<path d="M32.2 185.1l.2 .2-.7 .5z" fill="#58595b"/>
<path d="M32.2 185.1l.2 .2-.7 .5z" fill="#231f20"/>
<path d="M36.1 181.6h-.3l-3.5 3.6" fill="none" stroke="#231f20" stroke-width=".25"/>
<path d="M30.8 238.3l.3 .1-.5 .7z" fill="#58595b"/>
<path d="M30.8 238.3l.3 .1-.5 .7z" fill="#231f20"/>
<path d="M35 232h-.3l-3.7 6.4" fill="none" stroke="#231f20" stroke-width=".25"/>
<path d="M58.4 138.3l.8-.3v.3z" fill="#58595b"/>
<path d="M58.4 138.3l.8-.3v.3z" fill="#231f20"/>
<g fill="none" stroke="#231f20" stroke-width=".25">
<path d="M62.5 137.5l-3.3 .7M52.4 207.3h1.7M54.3 201.5v25.1M55.7 206.5v6M55.7 207.3h2.3M58 215a1.15 1.15 0 0 0-1.2-1.2 1.15 1.15 0 0 0-1.1 1.2 1.31 1.31 0 0 0 .2 1.3 1.31 1.31 0 0 0 1.3 .5 1.15 1.15 0 0 0 .8-1.1M58 206.5v6M58 215v.7M59.7 207.3h1.6M63.4 203v22.1"/>
<circle cx="56.8" cy="214.1" r="12.8"/>
<circle cx="83.2" cy="209.5" r="2.57"/>
</g>
<path d="M54.1 207l1.6 .3-1.6 .3z" fill="#58595b"/>
<path d="M54.1 207l1.6 .3-1.6 .3z" fill="#231f20"/>
<path d="M58 207.3l1.7-.3v.6z" fill="#58595b"/>
<path d="M58 207.3l1.7-.3v.6z" fill="#231f20"/>
<path d="M50.5 213.8h3.9M50.5 216.9h3.9M51.3 210.5v1.7M51.3 213.8v3.1M51.3 218.5v1.6" fill="none" stroke="#231f20" stroke-width=".25"/>
<path d="M51.1 212.2h.5l-.3 1.6z" fill="#58595b"/>
<path d="M51.1 212.2h.5l-.3 1.6z" fill="#231f20"/>
<path d="M51.3 216.9l.3 1.6h-.5z" fill="#58595b"/>
<path d="M51.3 216.9l.3 1.6h-.5z" fill="#231f20"/>
<path d="M54.3 217.8v4.1M55.7 217.8v4.1M51.1 221.1h1.6M54.3 221.1h1.4M57.3 221.1h1.7" fill="none" stroke="#231f20" stroke-width=".25"/>
<path d="M55.7 221.1l1.6-.3v.5z" fill="#58595b"/>
<path d="M55.7 221.1l1.6-.3v.5z" fill="#231f20"/>
<path d="M52.7 220.8l1.6 .3-1.6 .2z" fill="#58595b"/>
<path d="M52.7 220.8l1.6 .3-1.6 .2z" fill="#231f20"/>
<path d="M54.8 212.5h1.6M58 211.7v1.2M58 212.5h5.4M63.4 211.7v1.2M65 212.5h1.7" fill="none" stroke="#231f20" stroke-width=".25"/>
<path d="M56.4 212.3l1.6 .2-1.6 .3z" fill="#58595b"/>
<path d="M56.4 212.3l1.6 .2-1.6 .3z" fill="#231f20"/>
<path d="M63.4 212.5l1.6-.2v.5z" fill="#58595b"/>
<path d="M63.4 212.5l1.6-.2v.5z" fill="#231f20"/>
<path d="M56.9 215.7l1 .5M59.4 216.8l7.1 3.2" fill="none" stroke="#231f20" stroke-width=".25"/>
<path d="M57.9 216.2l1.6 .4-.2 .5z" fill="#58595b"/>
<path d="M57.9 216.2l1.6 .4-.2 .5z" fill="#231f20"/>
<path d="M58 215.7a1.15 1.15 0 0 1-.7 1" fill="none" stroke="#231f20" stroke-width=".25"/>
<path d="M83.5 206.9l-23.5-5.3M83.9 212l-20.5 13.1" fill="none" stroke="#231f20" stroke-width=".25" stroke-dasharray=".7 .7"/>
<text font-size="10.8" fill="#004a80" x="15.7" y="24.2">SN310P-10</text>
<text font-size="5.6" fill="#939598" x="15.5" y="32.5">Polycrystalline PV Module</text>
<text font-size="5.3" fill="#7dcbe3" x="75.5" y="24.3">72 cell-series</text>
<text font-size="4.6" fill="#fff" x="82.4" y="288.9">www.s-energy.com/en</text>
<g font-size="4.2" fill="#231f20">
<text x="15.9" y="45.2">Electrical Characteristics</text>
<text x="105.2" y="128.5">Temperature Characteristics</text>
<text x="105.2" y="159.5">Packing Configuration</text>
<text x="104" y="233.6">Remarks :</text>
</g>
<g font-size="3.2" fill="#004a80">
<text x="105.2" y="165.6">Container</text>
<text x="175.9" y="165.6">40’ H/C</text>
</g>
<g font-size="2.8" fill="#004a80">
<text x="16.5" y="51.3">STC</text>
<text x="77.3" y="51.3">SN295P-10</text>
<text x="109" y="51.3">SN300P-10</text>
<text x="140.5" y="51.4">SN305P-10</text>
<text x="172.2" y="51.3">SN310P-10</text>
<text x="15.9" y="257.3">S-Energy Co., Ltd.</text>
<text x="15.9" y="268.1">SEAI America, Inc. (d.b.a. S-Energy America)</text>
<text x="103.8" y="268.1">S-Energy Japan Co., Ltd.</text>
</g>
<g font-size="2.8" fill="#58595b">
<text x="16.5" y="56.6">Rated Power (P</text>
<text x="38" y="56.6">)</text>
<text x="80.5" y="56.8">295W</text>
<text x="112.2" y="56.8">300W</text>
<text x="143.7" y="56.8">305W</text>
<text x="175.3" y="56.8">310W</text>
<text x="16.5" y="62.3">Voltage at P</text>
<text x="34.8" y="62.3">(V</text>
<text x="40" y="62.3">)</text>
<text x="80.4" y="62.5">35.2V</text>
<text x="112.1" y="62.5">35.6V</text>
<text x="143.6" y="62.5">36.0V</text>
<text x="175.3" y="62.5">36.3V</text>
<text x="16.5" y="68.1">Current at P</text>
<text x="34.5" y="68.1">(I</text>
<text x="38.9" y="68.1">)</text>
<text x="80.4" y="68.2">8.39A</text>
<text x="112.1" y="68.2">8.44A</text>
<text x="143.6" y="68.2">8.47A</text>
<text x="175.3" y="68.2">8.54A</text>
<text x="16.5" y="73.8">Warranted Minimum P</text>
<text x="80.5" y="73.9">295W</text>
<text x="112.2" y="73.9">300W</text>
<text x="143.7" y="73.9">305W</text>
<text x="175.3" y="73.9">310W</text>
<text x="16.5" y="79.5">Short-Circuit Current (I )</text>
<text x="80.4" y="79.5">8.85A</text>
<text x="112.1" y="79.5">8.88A</text>
<text x="143.6" y="79.5">8.90A</text>
<text x="175.3" y="79.5">8.96A</text>
<text x="16.5" y="85.2">Open-Circuit Voltage (V</text>
<text x="45.7" y="85.2">)</text>
<text x="80.4" y="85.2">44.8V</text>
<text x="112.1" y="85.2">44.9V</text>
<text x="143.6" y="85.2">45.1V</text>
<text x="175.3" y="85.2">45.4V</text>
<text x="16.5" y="90.9">Module Efficiency</text>
<text x="79.3" y="90.9">15.13%</text>
<text x="111" y="90.9">15.38%</text>
<text x="142.5" y="90.9">15.64%</text>
<text x="174.2" y="90.9">15.89%</text>
<text x="16.5" y="96.6">Operating Module Temperature</text>
<text x="122.2" y="96.6">-40℃ to + 85℃</text>
<text x="16.5" y="102.3">Maximum System Voltage</text>
<text x="122.7" y="102.3">1000VDC (IEC)</text>
<text x="16.5" y="108">Maximum Series Fuse Rating</text>
<text x="16.5" y="113.7">Maximum Reverse Current</text>
<text x="127.1" y="113.7">20.25A</text>
<text x="129" y="108">15A</text>
<text x="16.5" y="119.4">Power Tolerance</text>
<text x="126.1" y="119.4">0 ~ +5 W</text>
<text x="105.2" y="134.4">Temperature coefficient of I</text>
<text x="173.5" y="134.4">0.056 % / ℃</text>
<text x="105.2" y="140.1">Temperature coefficient of V</text>
<text x="172.4" y="140.1">-0.301 % / ℃</text>
<text x="105.2" y="145.8">Temperature coefficient of power</text>
<text x="172.7" y="145.8">-0.398 % / ℃</text>
<text x="105.2" y="151.6">NOCT (Air 20℃ ; Sun 0.8kW/m ; Wind 1m/s)</text>
<text x="175.6" y="151.8">45±3 ℃</text>
<text x="105.2" y="171.1">Modules Per Pallet</text>
<text x="176.9" y="171.1">25 pcs</text>
<text x="105.2" y="176.8">Pallets Per Container</text>
<text x="174.9" y="176.8">22 pallets</text>
<text x="105.2" y="182.5">Modules Per Container</text>
<text x="176.2" y="182.5">550 pcs</text>
</g>
<g font-size="2.5" fill="#231f20">
<text x="55.7" y="128.3">990</text>
<text x="88.2" y="143" transform="rotate(-90 88.2 143)">345</text>
<text x="65.8" y="153.1" transform="rotate(-90 65.8 153.1)">1200</text>
<text x="88.2" y="158.1" transform="rotate(-90 88.2 158.1)">205</text>
<text x="88.2" y="175.6" transform="rotate(-90 88.2 175.6)">435</text>
<text x="25.3" y="188.1" transform="rotate(-90 25.3 188.1)">1970</text>
<text x="54.9" y="187.7">942.5</text>
<text x="55.5" y="204.3">8.5</text>
<text x="58.7" y="210.4">19.5</text>
<text x="48.3" y="216.5" transform="rotate(-90 48.3 216.5)">11</text>
<text x="61.7" y="217.2" transform="rotate(24 61.7 217.2)">R 4.3</text>
<text x="54.4" y="223.1">5</text>
<text x="15.9" y="260.8">Address. 3rd Fl., Miraeasset Tower, 685, Sampyeong-dong, Bundang-gu, Seongnam-si,Gyeonggi-do 463-400, Republic of KOREA</text>
<text x="15.9" y="263.5">Tel. +82-70-4339-7100</text>
<text x="39.5" y="263.5">Fax. +82-70-4339-7199</text>
<text x="63.6" y="263.5">E-mail. inquiry@s-energy.com</text>
<text x="15.9" y="271.6">Address. 20 Corporate Park, Suite 190, Irvine, CA 92606, U.S.A.</text>
<text x="15.9" y="274.4">Tel. +1-949-281-7897</text>
<text x="38.9" y="274.4">Fax. +1-949-281-7893</text>
<text x="62.5" y="274.4">E-mail. sales.us@s-energy.com</text>
<text x="103.8" y="271.6">Address. 1-6-9, Koujimachi, Chiyoda-ku, Tokyo, DIK Kojimachi building 3F-A, Japan</text>
<text x="103.8" y="274.4">Tel. +81-3-6261-3759</text>
<text x="126.3" y="274.4">Fax. +81-3-6261-3769</text>
<text x="149.3" y="274.4">E-mail. toru.yasuda@s-energy.com</text>
</g>
<g font-size="2.5" fill="#939598">
<text x="104" y="237.1">Pmax measurement tolerance : ±2.5%</text>
<text x="104" y="240">S-Energy uses triple AAA class simulator.</text>
<text x="104" y="245.6">Document : SE-Datasheet_SN310P-10_3BB_72_2015_EN_V01.1</text>
<text x="104" y="242.8">Specification subject to change without prior notice. S-Energy reserves the rights of final interpretation.</text>
</g>
<g font-size="2.2" fill="#fff">
<text x="118.8" y="192.3">Irradiance coefficient</text>
<text x="161.4" y="192.3">Temperature coefficient</text>
</g>
<g font-size="2.1" fill="#58595b">
<text x="34.4" y="56.6">max</text>
<text x="30.5" y="62.3">max</text>
<text x="37.3" y="62.3">mp</text>
<text x="30.2" y="68.1">max</text>
<text x="36.2" y="68.1">mp</text>
<text x="42.6" y="73.8">max</text>
<text x="42.7" y="79.5">sc</text>
<text x="43.7" y="85.2">oc</text>
<text x="137.1" y="134.4">sc</text>
<text x="137.9" y="140.1">oc</text>
</g>
<g font-size="2.1" fill="#010101">
<text x="63" y="138">JUNCTION BOX</text>
<text x="37.1" y="147.1">Mounting hole</text>
<text x="37.1" y="149.6">8EA</text>
<text x="36.9" y="182.2">GND hole ø4</text>
<text x="36.9" y="184.7">6EA</text>
<text x="35.8" y="232.6">Drainage hole</text>
<text x="35.8" y="235.1">4EA</text>
</g>
<text font-size="1.9" fill="#004a80" x="21.7" y="51.3">(Irradiance 1000W/m , module temperature 25℃, AM=1.5)</text>
<g font-size="1.8" fill="#231f20">
<text x="78.4" y="241.7">Unit : mm</text>
<text x="81.1" y="243.8">[inch]</text>
</g>
<text font-size="1.6" fill="#58595b" x="141.3" y="150.6">2</text>
<g font-size="1.4" fill="#231f20">
<text x="55.7" y="130">[38.98]</text>
<text x="89.9" y="143.1" transform="rotate(-90 89.9 143.1)">[13.58]</text>
<text x="67.5" y="152.6" transform="rotate(-90 67.5 152.6)">[47.24]</text>
<text x="89.9" y="157.8" transform="rotate(-90 89.9 157.8)">[8.07]</text>
<text x="89.9" y="175.7" transform="rotate(-90 89.9 175.7)">[17.13]</text>
<text x="27" y="187.6" transform="rotate(-90 27 187.6)">[77.56]</text>
<text x="55.7" y="189.4">[37.11]</text>
<text x="55.4" y="206">[3.35]</text>
<text x="59.3" y="212.1">[7.68]</text>
<text x="50" y="216.8" transform="rotate(-90 50 216.8)">[4.33]</text>
<text x="53.3" y="224.8">[1 .97]</text>
</g>
<text font-size="1.1" fill="#004a80" x="37.7" y="50.7">2</text>
<g font-size="1" fill="#010101">
<text x="108.5" y="195.6">10</text>
<text x="151.6" y="195.6">10</text>
<text x="109.1" y="200.7">8</text>
<text x="117.5" y="198.2">Incident Irrad. = 1000 W/m</text>
<text x="117.5" y="202.7">Incident Irrad. = 800 W/m</text>
<text x="152.2" y="200.7">8</text>
<text x="109.1" y="205.9">6</text>
<text x="117.5" y="207.2">Incident Irrad. = 600 W/m</text>
<text x="152.2" y="205.9">6</text>
<text x="107.7" y="210.3" transform="rotate(-90 107.7 210.3)">Current [A]</text>
<text x="109.1" y="211">4</text>
<text x="117.5" y="211.6">Incident Irrad. = 400 W/m</text>
<text x="150.8" y="210.3" transform="rotate(-90 150.8 210.3)">Current [A]</text>
<text x="152.2" y="211">4</text>
<text x="154.5" y="211.3">Incident Irrad. = 1000 W/m</text>
<text x="157.4" y="212.8">Cells temp. = 10℃</text>
<text x="157.4" y="213.9">Cells temp. = 25℃</text>
<text x="157.4" y="215.1">Cells temp. = 40℃</text>
<text x="109.1" y="221.3">0</text>
<text x="109.1" y="216.2">2</text>
<text x="111.4" y="218.8">Cells temp. = 25℃</text>
<text x="117.5" y="216">Incident Irrad. = 200 W/m</text>
<text x="152.2" y="221.3">0</text>
<text x="152.2" y="216.2">2</text>
<text x="157.4" y="216.2">Cells temp. = 55℃</text>
<text x="157.4" y="217.3">Cells temp. = 70℃</text>
<text x="109.7" y="222.2">0</text>
<text x="116.9" y="222.2">10</text>
<text x="124.4" y="222.2">20</text>
<text x="126.1" y="223.4">Voltage [V]</text>
<text x="131.9" y="222.2">30</text>
<text x="139.4" y="222.2">40</text>
<text x="146.9" y="222.2">50</text>
<text x="152.8" y="222.2">0</text>
<text x="160" y="222.2">10</text>
<text x="167.5" y="222.2">20</text>
<text x="169.2" y="223.4">Voltage [V]</text>
<text x="175" y="222.2">30</text>
<text x="182.5" y="222.2">40</text>
<text x="190" y="222.2">50</text>
</g>
<g font-size=".6" fill="#010101">
<text x="129.4" y="197.9">2</text>
<text x="128.8" y="202.4">2</text>
<text x="128.8" y="206.8">2</text>
<text x="128.8" y="211.3">2</text>
<text x="128.8" y="215.7">2</text>
<text x="166.4" y="211">2</text>
</g>
</svg>
